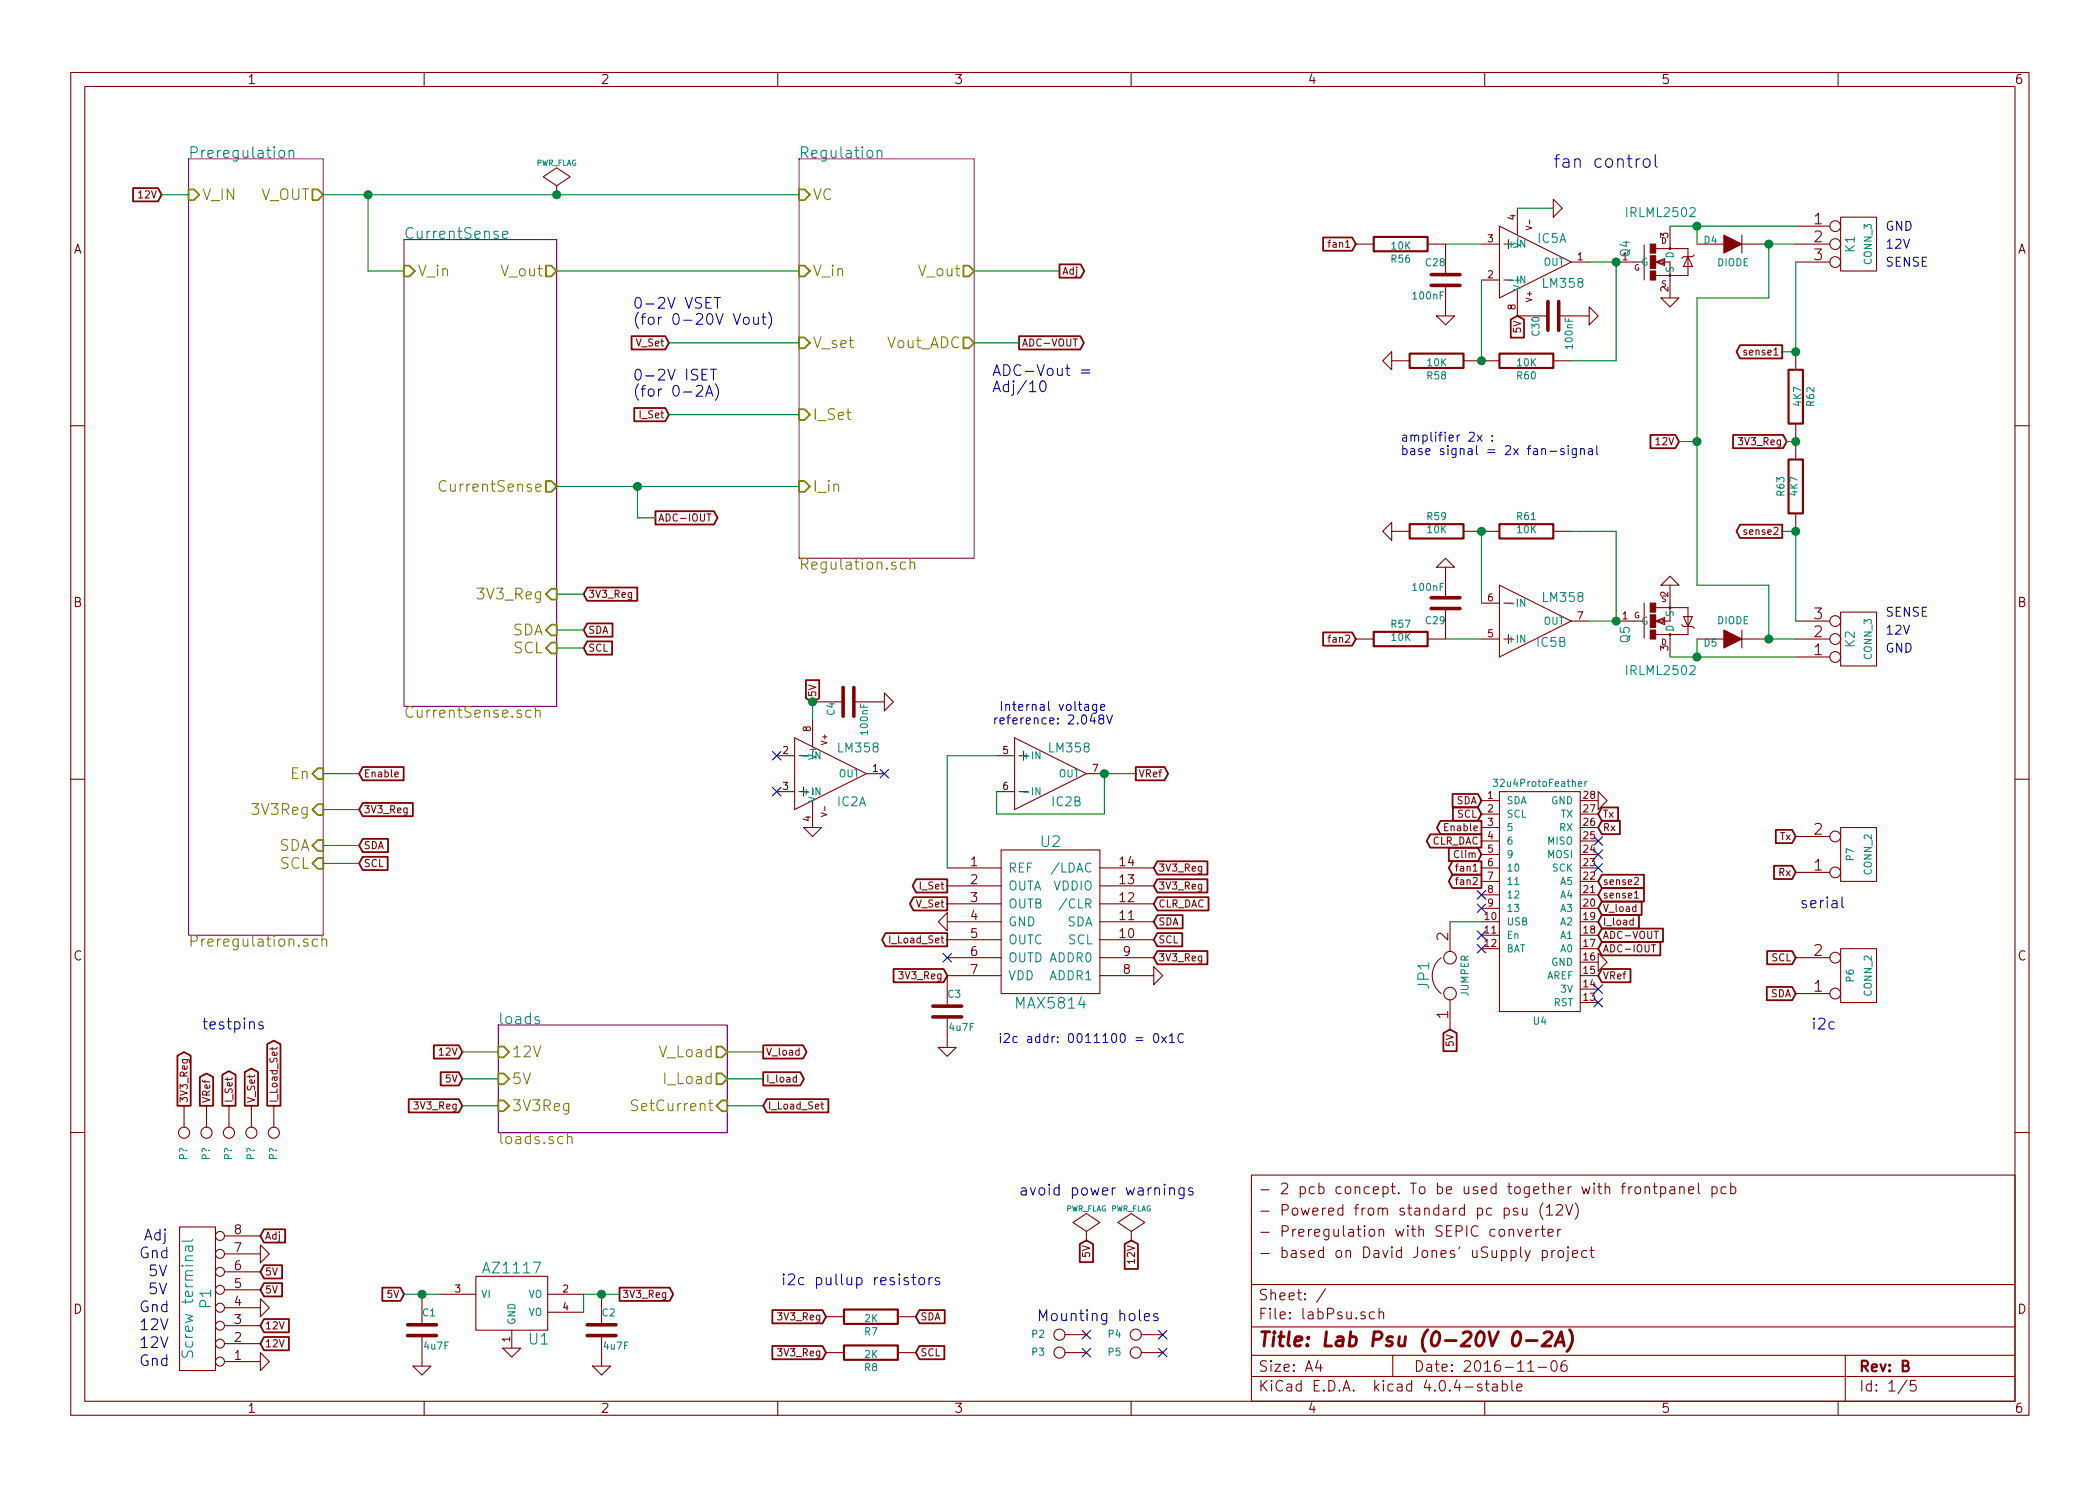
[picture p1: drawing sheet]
<svg xmlns="http://www.w3.org/2000/svg" width="297mm" height="210mm" viewBox="0 0 297 210" stroke-linecap="round" stroke-linejoin="round" font-family="sans-serif">
<g fill="none" stroke="#840000" stroke-width=".15">
<path d="M10 10.3h277v189.9h-277zM12 12.2h273v186.1h-273zM60 10.3v1.9M110 10.3v1.9M160 10.3v1.9M210 10.3v1.9M260 10.3v1.9M78.7 27.6h.1M78.7 26.3l1.9-1.3-1.9-1.3-1.9 1.3 1.9 1.3v1.3M191.8 34.5h2.5M201.9 34.5h2.6v4.4M209.5 39.6h2.6"/>
<path d="M209.5 34.5h2.6M212.1 32l10.1 5.1-10.1 5.1zM214.6 29.5v3.7M219.7 28.2l1.3 1.3-1.3 1.2zM222.2 37.1h2.6M228.6 37.1h3.8M232.6 34.7v4.9M234.2 37.1l1.3-.5v1zM234.2 35.2h4.6v3.8h-4.6M235.1 37.1h1.1v5.1M235.3 36.8l-.9 .3 .9 .2v-.2M236.2 32v3.2"/>
<path d="M238.8 36.3l.6 1.4h-1.3zM239.6 36.1l-.2 .2h-1.3l-.2 .3M240 34.5h3.8M246.4 34.5h3.8M246.4 33.3v2.5M254 37.1h4.8M254 34.5h4.8M254 32h4.8M260.3 30.7h5.1v7.6h-5.1zM195.6 51l1.2-1.2v2.5zM196.8 51h2.6M203.2 44.7h2.5l-1.2 1.3z"/>
<path d="M204.5 40.4v4.3M207 51h5.1M214.6 41v3.7h4.3M219.7 51h2.5M220.5 44.7h4.3M224.8 43.4l1.3 1.3-1.3 1.3zM234.9 42.2h2.6l-1.3 1.2zM254 49.8v2.5M254 59.9v5.1M10 60.2h2M100 72.7h.6M195.6 75.2l1.2-1.3v2.5z"/>
<path d="M196.8 75.2h2.6M207 75.2h5.1M219.7 75.2h2.5M254 72.6v2.6M285 60.2h2M114.9 99.3h4.4M120.8 99.3h4.3M125.1 98l1.3 1.3-1.3 1.3zM191.8 90.4h2.5M203.2 80.3l1.3-1.3 1.2 1.3zM204.5 86.1v4.3h-2.6M204.5 80.3v4.3"/>
<path d="M209.5 90.4h2.6M209.5 85.3h2.6M212.1 82.8l10.1 5.1-10.1 5.1zM222.2 87.9h2.6M228.6 87.9h3.8M232.6 85.3v5M234.2 87.9l1.3-.5v1zM234.2 86h4.6v3.8h-4.6M234.9 82.8l1.3-1.3 1.3 1.3zM235.3 87.9v-.3l-.9 .3 .9 .2M236.2 82.8v5.1h-1.1M236.2 89.8v3.2"/>
<path d="M237.9 88.4l.2 .2h1.3l.2 .3M238.1 87.2h1.3l-.6 1.4zM240 90.4h3.8M246.4 90.4h3.8M246.4 89.1v2.6M254 90.4h4.8M254 87.9h4.8M254 93h4.8M260.3 86.6h5.1v7.6h-5.1zM10 110.3h2M55.9 109.6l.4-.1v-.2l-.3-.1-.1 .2v.5h.4M109.9 106.9h2.5"/>
<path d="M109.9 112h2.5M112.4 104.4l10.2 5.1-10.2 5zM113.7 117.1h2.5l-1.3 1.3zM114.9 101.8v3.8M114.9 113.4v3.7M122.6 109.5h2.5M141 106.9h2.5M141 112h2.5M143.5 104.4l10.2 5.1-10.2 5zM153.7 109.5h2.5M209.5 113.3h2.6M209.5 115.2h2.6"/>
<path d="M209.5 117.1h2.6M209.5 119h2.6M212.1 112h11.4v31.1h-11.4zM223.5 113.3h2.6M223.5 115.2h2.6M223.5 117.1h2.6M223.5 119h2.6M226.1 112l1.2 1.3-1.2 1.2zM254 118.4h4.8M260.3 117.1h5.1v7.6h-5.1zM285 110.3h2M132.7 130.4l1.3-1.2v2.5z"/>
<path d="M134 135.5h7.6M134 122.8h7.6M134 130.4h7.6M134 125.3h7.6M134 127.9h7.6M134 133h7.6M141.6 120.3h14v20.3h-14zM141.6 138h-7.6v4.4M155.6 135.5h7.6M155.6 122.8h7.6M155.6 130.4h7.6M155.6 138h7.6"/>
<path d="M155.6 125.3h7.6M155.6 127.9h7.6M155.6 133h7.6M163.2 136.8l1.3 1.2-1.3 1.3zM203.8 135.5a3.2 3.2 0 0 0 0 5.1M205.1 130.4v4.2M209.5 120.9h2.6M209.5 122.8h2.6M209.5 124.7h2.6M209.5 126.6h2.6M209.5 128.5h2.6M209.5 130.4h2.6"/>
<path d="M209.5 132.3h2.6M209.5 134.2h2.6M223.5 120.9h2.6M223.5 122.8h2.6M223.5 124.7h2.6M223.5 126.6h2.6M223.5 128.5h2.6M223.5 130.4h2.6M223.5 132.3h2.6M223.5 134.2h2.6M223.5 139.9h2.6M223.5 138h2.6"/>
<path d="M223.5 136.1h2.6M226.1 134.9l1.2 1.2-1.2 1.3zM231 130.2h-.3l-.2 .2 .1 .4h.4M231 129.9v1M231.2 124.3l.4-.2 .1 .2v.2l-.6 .7h.6M231.2 127.1h.5M233.6 133.7h.6M254 135.5h4.8M254 123.4h4.8M260.3 134.2h5.1v7.7h-5.1zM26 156.5v3M29.2 156.5v3"/>
<path d="M32.4 156.5v3M35.6 156.5v3M38.5 148.2v.4M38.7 156.5v3M39.2 148.2l-.2 .2h-.8M112.6 152.5l-.3-.1-.1 .2v.5h.4M112.6 152.1v1M116.1 156.2h.4M116.3 155.9v.9l.2 .1M132.7 148.2h2.6l-1.3 1.3zM134 143.9v4.3M205.1 141.5v4.2"/>
<path d="M223.5 141.9h2.6M254 140.6h4.8M10 160.2h2M25.4 173.6h5.1v20.3h-5.1zM31.7 180h5.1M31.7 177.4h5.1M31.7 174.9h5.1M36.8 176.1l1.3 1.3-1.3 1.3zM153.7 175.5h.1M153.7 174.2l1.9-1.2-1.9-1.3-1.9 1.3 1.9 1.2v1.3M160 175.5h.1M160 174.2l1.9-1.2-1.9-1.3-1.9 1.3 1.9 1.2v1.3"/>
<path d="M177 166.3h108v32h-108zM213.5 174.1a.38 .38 0 0 1 .6 0v.8M213.5 173.9v1M214.6 171a.37 .37 0 0 0-.6 .1v.1a.54 .54 0 0 0 .6 .3l.1 .1-.1 .3h-.1h-.5M214.7 173.9l.3 1 .4-1M215.3 170.9l.1 1a.4 .4 0 0 0 .6-.1M215.7 176.9l.4 1M215.9 174.4l.7-.1-.1-.3-.4-.1-.2 .2 .1 .7 .1 .1 .4-.1M216 170.9v1M216.5 176.9l-.5 1.4-.3 .1M217.2 173.9v1M217.7 173.9l-.3 .1-.2 .2"/>
<path d="M218 173.9h.5M218.2 177a.48 .48 0 0 1 .6 .1l.1 .1-.1 .6a.48 .48 0 0 1-.6 0M218.2 176.9v1.5M218.2 173.4v1.3l.2 .2h.1M218.3 170.2a1.71 1.71 0 0 0 0 2.3M218.7 170.9l.5-.5v1.5M218.7 171.9h.9M219 174.4l.7-.1-.1-.3-.4-.1-.2 .2v.7l.2 .1 .4-.1M219.5 176.9v1M219.9 176.9l-.2 .1-.2 .2M220.2 170.6l.2-.2 .5 .1a.37 .37 0 0 1 .1 .6l-.9 .8h.9M220.3 173.9v1"/>
<path d="M220.4 177.1a.41 .41 0 0 1 .8 .1v.4a.41 .41 0 0 1-.4 .3 .41 .41 0 0 1-.4-.3zM220.8 173.9l-.3 .1-.2 .2M221.5 170.4l.4 1.5 .6-1.5M221.8 176.9v1.3l-.3 .2M221.8 176.4l-.1 .1 .1 .1 .1-.1-.1-.1v.2M222.4 177.4l.7-.1v-.3l-.4-.1-.3 .2 .1 .7 .2 .1 .4-.1M222.8 170.2a1.71 1.71 0 0 1 0 2.3M224.4 177l-.4-.1-.3 .3 .1 .6 .2 .1 .4-.1M224.9 176.9h.6M225.1 176.4v1.3l.2 .2h.2M231.3 168a.41 .41 0 0 1 .8 .2v.4a.41 .41 0 0 1-.4 .3 .41 .41 0 0 1-.4-.3zM232.7 168a.38 .38 0 0 1 .6 .1v.8"/>
<path d="M232.7 167.9v1M233.8 167.9h.6M234 167.4v1.3l.2 .2h.2M234.9 168a.48 .48 0 0 1 .6 0l.1 .2-.1 .6a.48 .48 0 0 1-.6 0M234.9 167.9v1.5M236.2 168l.2-.1 .4 .1 .1 .9M236.9 168.3h-.5l-.2 .2v.3l.2 .1 .5-.1M237.6 168a.38 .38 0 0 1 .6 .1v.8M237.6 167.9v1M238.9 168.4l.7-.1-.1-.3-.4-.1-.2 .2v.7l.2 .1 .4-.1M240.2 167.4v1.3l.2 .2M242.2 168a.48 .48 0 0 1 .6 0l.1 .2-.1 .6a.48 .48 0 0 1-.6 0"/>
<path d="M242.2 167.9v1.5M244.1 168l-.4-.1-.3 .3 .1 .6 .2 .1 .4-.1M244.8 168a.48 .48 0 0 1 .6 0l.1 .2-.1 .6a.48 .48 0 0 1-.6 0M244.8 167.4v1.5M285 160.2h2M31.7 192.7h5.1M31.7 190.1h5.1M31.7 187.6h5.1M31.7 185h5.1M31.7 182.5h5.1M36.8 183.8l1.3 1.2-1.3 1.3zM36.8 191.4l1.3 1.3-1.3 1.2z"/>
<path d="M58.4 193.3h2.6l-1.3 1.3zM59.7 183.1v4.3M59.7 189v4.3M60 198.3v1.9M62.2 183.1h5.1M67.3 180.6h10.2v7.6h-10.2zM71.1 190.7h2.6l-1.3 1.3zM72.4 188.2v2.5M77.5 183.1h5M77.5 185.7h5M83.8 193.3h2.6l-1.3 1.3zM85.1 183.1v4.3"/>
<path d="M85.1 189v4.3M110 198.3v1.9M116.8 191.4h2.6M116.8 186.3h2.6M127 191.4h2.5M127 186.3h2.5M150.6 191.4h3.1M150.6 188.8h3.1M160 198.3v1.9M161.4 191.4h3.1M161.4 188.8h3.1M177 194.8h108"/>
<path d="M177 191.8h108M177 187.8h108M177 181.8h108M186.4 192.5l-.3 1h.9M186.8 193v1M187.5 182.3l-1.3 2M194.4 185.7l-.4-.1-.3 .3 .1 .6 .2 .1 .4-.1M195.1 185.7a.38 .38 0 0 1 .6 .1v.8M195.1 185.1v1.5M197 191.8v3M209.6 195.9a.37 .37 0 0 0-.6 .1v.1a.54 .54 0 0 0 .6 .3l.1 .1-.1 .2-.2 .1-.4-.1M210 198.3v1.9"/>
<path d="M210.1 195.8h.5M210.3 195.3v1.3l.2 .2h.1M211.2 195.9l.1-.1 .4 .1 .1 .9M211.8 196.2l-.5 .1-.2 .2 .1 .2 .1 .1 .5-.1M212.5 195.9a.48 .48 0 0 1 .6 .1l.1 .1-.1 .6a.48 .48 0 0 1-.6 0M212.5 195.3v1.5M213.8 195.3v1.3l.2 .2M214.6 196.3l.7-.1-.1-.3-.4-.1-.2 .2v.7l.2 .1 .4-.1M216.1 194h.9M217.6 193.5h1.1M219.5 192.7a.35 .35 0 0 1 .4-.2 .35 .35 0 0 1 .3 .3 .77 .77 0 0 1-.5 1.2 .9 .9 0 0 1-.2-1.3zM221.5 192.5a.59 .59 0 0 0-.7 .7l.1 .7 .2 .1h.3l.2-.1 .1-.5-.2-.2-.4-.1-.3 .3"/>
<path d="M260 198.3v1.9M261 191.8v6.5M269.7 195.2l-1.2 2M271 195.3h-.7l-.1 .7a.62 .62 0 0 1 .7 0l.1 .2v.5l-.2 .1h-.4l-.2-.1"/>
<circle cx="259.6" cy="32" r=".76"/>
<circle cx="259.6" cy="34.5" r=".76"/>
<circle cx="259.6" cy="37.1" r=".76"/>
<circle cx="259.6" cy="93" r=".76"/>
<circle cx="259.6" cy="90.4" r=".76"/>
<circle cx="259.6" cy="87.9" r=".76"/>
<circle cx="259.6" cy="118.4" r=".76"/>
<circle cx="205.1" cy="135.5" r=".89"/>
<circle cx="259.6" cy="135.5" r=".76"/>
<circle cx="259.6" cy="123.4" r=".76"/>
<circle cx="205.1" cy="140.6" r=".89"/>
<circle cx="259.6" cy="140.6" r=".76"/>
<circle cx="26" cy="160.3" r=".79"/>
<circle cx="29.2" cy="160.3" r=".79"/>
<circle cx="31.1" cy="174.9" r=".63"/>
<circle cx="31.1" cy="177.4" r=".63"/>
<circle cx="31.1" cy="180" r=".63"/>
<circle cx="32.4" cy="160.3" r=".79"/>
<circle cx="35.6" cy="160.3" r=".79"/>
<circle cx="38.7" cy="160.3" r=".79"/>
<circle cx="31.1" cy="182.5" r=".63"/>
<circle cx="31.1" cy="185" r=".63"/>
<circle cx="31.1" cy="187.6" r=".63"/>
<circle cx="31.1" cy="192.7" r=".63"/>
<circle cx="31.1" cy="190.1" r=".63"/>
<circle cx="149.9" cy="191.4" r=".79"/>
<circle cx="149.9" cy="188.8" r=".79"/>
<circle cx="160.7" cy="191.4" r=".79"/>
<circle cx="160.7" cy="188.8" r=".79"/>
</g>
<path d="M214.3 188.5a.45 .45 0 0 1 .8 .3 1.38 1.38 0 0 1-.6 1.6 .45 .45 0 0 1-.6-.3 1.75 1.75 0 0 1 .4-1.6zM215.9 189.7h1.5M218.4 188.6l.3-.2h.5a.52 .52 0 0 1 .3 .6l-.1 .3-1.3 1.1h1.3M219.9 190.4l.9-2 .5 2M220.2 189.9h.9M222 188.2a2.31 2.31 0 0 1-.4 3" fill="none" stroke="#840000" stroke-width=".41"/>
<g fill="none" stroke="#008484" stroke-width=".15">
<path d="M39.6 21.4a.42 .42 0 0 1 .7 .2v.4a.43 .43 0 0 1-.4 .3 .43 .43 0 0 1-.5-.3v-.4zM40.9 21.4a.38 .38 0 0 1 .7 .1v.8M40.9 21.3v1M71.1 33.2l.7-.1v-.3l-.5-.1-.2 .2 .1 .7 .1 .1 .5-.1M124.1 21.4a.38 .38 0 0 1 .6 .1v.8M124.1 21.3v1M214.7 33.3v.7M215.7 39.1v1l-.6-1v1M230.1 29.4v1.3M230.7 30h.6l.1-.2v-.3l-.2-.1h-.5v1.3M231 30l.4 .7M232 29.4v1.3h.6"/>
<path d="M233 30.7v-1.3l.4 .9 .4-.9v1.3M234.4 29.4v1.3h.7M235.4 29.5l.5-.1 .2 .1v.2v.2l-.8 .8h.8M237.3 29.4h-.6l-.1 .6 .2-.1 .5 .1v.5l-.2 .2h-.3l-.2-.2M237.9 29.5l.4-.1a.72 .72 0 0 1-.2 1.3l-.2-.2-.1-.3zM239.1 29.5l.4-.1 .2 .1 .1 .2-.1 .2-.7 .8h.8M215.7 84.8v1l-.6-1v1M230.1 94.2v1.2M230.7 94.8h.6l.1-.2v-.3l-.2-.1h-.5v1.2M231 94.8l.4 .6M232 94.2v1.2h.6M233 95.4v-1.2l.4 .9 .4-.9v1.2"/>
<path d="M234.4 94.2v1.2h.7M235.4 94.3l.5-.1 .2 .1v.2v.2l-.8 .7h.8M237.3 94.2h-.6l-.1 .6 .2-.1 .5 .1v.5l-.2 .1h-.3l-.2-.1M237.9 94.3l.4-.1a.72 .72 0 0 1-.2 1.2l-.2-.1-.1-.3zM239.1 94.3l.4-.1 .2 .1 .1 .2-.1 .2-.7 .7h.8M116 106.4v1l-.6-1v1M147.1 111.4v1.1l-.6-1.1v1.1M211.2 110.3h.6l-.3 .3 .3 .1v.5l-.2 .1-.4-.1M223.3 110.9l.4-.1v-.2h-.3l-.1 .1v.5h.4M224.2 110.6v.7M224.5 110.6h-.2l-.1 .2M76.3 143.9l-.4-.1-.2 .3v.2l.6 .1v.2v.2l-.2 .1-.4-.1"/>
<path d="M26.6 176.3l.1 .5a.3 .3 0 0 0 .3 .3 .3 .3 0 0 0 .3-.3l-.1-.5M27.3 176.3l-1 .1-.1 .1 .1 .5M27.3 175.4l-.2 .2h-1.4M25.8 191.2a.62 .62 0 0 0 .1 .8 .36 .36 0 0 0 .6-.3 .53 .53 0 0 1 .3-.5h.3a.62 .62 0 0 1 .1 .8"/>
</g>
<g fill="none" stroke="#840000" stroke-width=".25">
<path d="M18.8 26.6h3.6l.5 1-.5 .9h-3.6zM149.9 37.4h3l.5 .9-.5 1h-3zM187.1 33.6h4.2l.5 .9-.5 1h-4.2zM89.3 47.6h4.8l.5 .9-.5 .9h-4.8zM89.7 57.7h4.4l.5 1-.5 .9h-4.4zM144.1 47.6h8.7l.5 .9-.5 .9h-8.7zM213.7 45.2l.9-.5 1 .5v2.6h-1.9zM246.1 48.8h6v1.9h-6l-.5-.9zM92.7 72.3h8.3l.5 1-.5 .9h-8.3zM233.5 61.5h3.5l.5 1-.5 .9h-3.5zM245.1 61.5h7.1l.5 1-.5 .9h-7.1zM246.1 74.2h6v1.9h-6l-.5-.9z"/>
<path d="M83.1 83.1h7v1.9h-7l-.6-.9zM83.1 88.2h3.5v1.9h-3.5l-.6-1zM83.1 90.7h3.5v1.9h-3.5l-.6-.9zM114 96.2h1.9v2.6l-1 .5-.9-.5zM187.1 89.5h4.2l.5 .9-.5 1h-4.2zM51.3 113.6h7.1v1.9h-7.1l-.5-1zM51.3 118.7h3.6v1.9h-3.6l-.5-1zM51.3 108.5h5.8v1.9h-5.8l-.5-.9zM160.7 108.5h4l.5 1-.5 .9h-4zM202.3 118.1h7.2v1.8h-7.2l-.5-.9zM203.8 116.1h5.7v1.9h-5.7l-.5-.9zM204.9 120h4.1l.5 .9-.5 .9h-4.1z"/>
<path d="M205.5 112.3h3.5l.5 1-.5 .9h-3.5zM205.5 114.2h3.5l.5 1-.5 .9h-3.5zM226.6 116.1h2.5v1.9h-2.5l-.5-.9zM226.6 114.2h2.3v1.9h-2.3l-.5-.9zM251.2 117.4h2.3l.5 1-.5 .9h-2.3zM51.3 121.2h3.5v1.9h-3.5l-.5-.9zM125.3 132h8.7v1.9h-8.7l-.5-.9zM126.4 137.1h7.1l.5 .9-.5 1h-7.1zM129.2 126.9h4.8v1.9h-4.8l-.5-.9zM129.6 124.4h4.4v1.9h-4.4l-.5-1zM163.7 126.9h7.2v1.9h-7.2l-.5-.9zM163.7 121.9h7.1v1.8h-7.1l-.5-.9z"/>
<path d="M163.7 124.4h7.1v1.9h-7.1l-.5-1zM163.7 129.5h3.6v1.9h-3.6l-.5-1zM163.7 132h3.5v1.9h-3.5l-.5-.9zM163.7 134.6h7.1v1.8h-7.1l-.5-.9zM205.4 121.9h4.1v1.8h-4.1l-.5-.9zM205.4 123.8h4.1v1.8h-4.1l-.5-.9zM226.6 133.3h8.2v1.9h-8.2l-.5-1zM226.6 131.4h8.6v1.9h-8.6l-.5-1zM226.6 137.1h4v1.9h-4l-.5-1zM226.6 127.6h5.6v1.9h-5.6l-.5-1zM226.6 129.5h5.2v1.9h-5.2l-.5-1zM226.6 125.7h5.9v1.9h-5.9l-.5-1z"/>
<path d="M226.6 123.8h5.9v1.8h-5.9l-.5-.9zM249.9 139.6h3.6l.5 1-.5 .9h-3.6zM250 134.6h3.5l.5 .9-.5 .9h-3.5zM250.9 122.5h2.6l.5 .9-.5 1h-2.6zM25.1 149.4l.9-.5 1 .5v7.1h-1.9zM28.3 152.4l.9-.5 .9 .5v4.1h-1.8zM31.4 152.1l1-.5 .9 .5v4.4h-1.9zM34.6 151.7l1-.5 .9 .5v4.8h-1.9zM37.8 147.7l.9-.5 1 .5v8.8h-1.9zM57.8 155.5h7.1l.5 1-.5 .9h-7.1zM61.4 147.9h3.5l.5 .9-.5 1h-3.5zM62.3 151.7h2.6l.5 .9-.5 1h-2.6z"/>
<path d="M107.9 147.9h5.7l.5 .9-.5 1h-5.7zM107.9 151.7h5.3l.5 .9-.5 1h-5.3zM108.5 155.5h8.7v1.9h-8.7l-.6-.9zM204.2 146.2l.9-.5 .9 .5v2.5h-1.8zM37.3 173.9h3v1.9h-3l-.5-.9zM37.3 179h2.6v1.9h-2.6l-.5-.9zM152.7 176l1-.5 .9 .5v2.6h-1.9zM159.1 176l.9-.5 1 .5v3.5h-1.9zM37.3 189.2h3.6v1.9h-3.6l-.5-1zM37.3 186.6h3.6v1.9h-3.6l-.5-.9zM37.3 181.6h2.6v1.8h-2.6l-.5-.9zM54.1 182.2h2.5l.5 .9-.5 1h-2.5z"/>
<path d="M87.6 182.2h7.1l.5 .9-.5 1h-7.1zM109.2 185.4h7.1l.5 .9-.5 .9h-7.1zM109.2 190.4h7.1l.5 1-.5 .9h-7.1zM130 185.4h3.6v1.8h-3.6l-.5-.9zM130 190.4h3.6v1.9h-3.6l-.5-.9z"/>
</g>
<g fill="none" stroke="#0000c2" stroke-width=".15">
<path d="M232.6 22.5a.49 .49 0 0 1 .8 .3v.5a.48 .48 0 0 1-.5 .4 .48 .48 0 0 1-.5-.4v-.5zM234.1 21.9v1.5l.3 .3M98.5 54.7l.2-.2h.4l.2 .2 .1 .3-.1 .2-.8 .9h.9M99.8 56.1l.5-1.6 .5 1.6M99.9 55.6h.8M100.1 52.2h-.8v1.6h.8M100.5 52.2h.8M100.9 52.2v1.6M101 42.1h.9M101.2 54.3a1.75 1.75 0 0 1 0 2.3M101.5 42.1v1.5M105.2 45a.42 .42 0 0 1 .4-.1 .42 .42 0 0 1 .4 .3v.4a.43 .43 0 0 1-.4 .3 .43 .43 0 0 1-.4-.3z"/>
<path d="M106.6 44.9v.8a.38 .38 0 0 0 .7 0M107.3 44.9v1M107.8 44.9h.6M108 44.4v1.3l.1 .1 .3 .1M108.7 44.2a1.75 1.75 0 0 1 0 2.3M147.2 54a.36 .36 0 0 1 .4-.1 .36 .36 0 0 1 .3 .3 .77 .77 0 0 1-.5 1.2 .89 .89 0 0 1-.2-1.4zM153 52.3h1.2M153 52.8h1.2M209 61.6l.6 .8M209.6 61.6l-.6 .8M211.1 62.3v.1M211.1 61.6v.1"/>
<path d="M219.2 63.8h1M221.2 63.5h-.3l-.1 .1v.2l.4 .2v.3h-.1h-.3M221.8 63.1v.1M221.8 63.5v.8M223 63.5l-.1 1.1-.2 .1h-.3M223 63.5h-.4l-.2 .2 .1 .6h.1h.4M223.6 63.6a.3 .3 0 0 1 .5 0v.7M223.6 63.5v.8M224.7 63.5h.1h.4v.8M225.2 63.8h-.4a.25 .25 0 0 0-.1 .3 .25 .25 0 0 0 .1 .2h.4M225.9 63.1v1l.1 .2M141.7 99.3v1.2"/>
<path d="M142.3 99.8a.3 .3 0 0 1 .5 0v.7M142.3 99.7v.8M143.2 99.7h.5M143.4 99.3v1l.1 .2h.2M140.7 101.6v.8M141.1 101.6h-.2l-.2 .2M141.5 102l.5-.1v-.3h-.4l-.1 .1v.7h.1h.4M37.2 144.6h-.4l-.2 .2 .1 .2 .5 .2 .1 .1-.1 .2-.1 .1-.5-.1M141.5 146.2v.1M141.5 146.7v.8M142.1 146.3l.4-.1 .2 .1 .1 .3-.1 .2-.7 .7h.8M143.9 146.7h-.4l-.2 .2 .1 .5 .1 .1 .4-.1"/>
<path d="M145.4 146.7h.1h.4v.8M145.9 147h-.4a.25 .25 0 0 0-.2 .3 .25 .25 0 0 0 .2 .2l.4-.1M165.5 168.2a.38 .38 0 0 1 .6 .1v.8M165.5 168.1v1M167.5 168.1v1.2a.43 .43 0 0 1-.7 .2M167.5 168.1a.48 .48 0 0 0-.7 .1v.6a.48 .48 0 0 0 .7 .2M168.7 168.1h-.3l-.3 .2 .1 .2 .5 .2 .1 .1-.1 .2-.1 .1-.5-.1M129 180.8h.6M129.2 180.3v1.3l.1 .1 .3 .1M130 180.9a.42 .42 0 0 1 .5-.1 .42 .42 0 0 1 .3 .3v.4a.43 .43 0 0 1-.4 .3 .43 .43 0 0 1-.4-.3zM131.4 180.8v1M131.9 180.8h-.3l-.2 .3"/>
<path d="M132.9 180.8h-.4l-.2 .2 .1 .2 .5 .2v.1v.2l-.2 .1-.4-.1M161.9 186.4l.7-.2-.1-.3-.4-.1-.2 .3 .1 .7 .1 .1 .4-.1M163.8 185.9l-.4-.1-.2 .3v.2l.6 .1v.2v.2l-.2 .1-.4-.1"/>
</g>
<g fill="none" stroke="#000084" stroke-width=".15">
<path d="M109.2 106.3l1.3 1.2M109.2 111.4l1.3 1.2M110.5 106.3l-1.3 1.2M110.5 111.4l-1.3 1.2M124.5 108.9l1.2 1.2M125.7 108.9l-1.2 1.2M225.5 118.4l1.2 1.2M226.7 118.4l-1.2 1.2M133.4 134.9l1.2 1.2M134.6 134.9l-1.2 1.2M208.9 131.7l1.3 1.2M208.9 133.6l1.3 1.2"/>
<path d="M208.9 126l1.3 1.2M208.9 127.9l1.3 1.2M210.2 131.7l-1.3 1.2M210.2 133.6l-1.3 1.2M210.2 126l-1.3 1.2M210.2 127.9l-1.3 1.2M225.5 139.3l1.2 1.3M225.5 120.3l1.2 1.2M225.5 122.2l1.2 1.2M226.7 139.3l-1.2 1.3M226.7 120.3l-1.2 1.2M226.7 122.2l-1.2 1.2"/>
<path d="M225.5 141.2l1.2 1.3M226.7 141.2l-1.2 1.3M153.1 190.8l1.2 1.2M153.1 188.2l1.2 1.3M154.3 190.8l-1.2 1.2M154.3 188.2l-1.2 1.3M163.9 190.8l1.2 1.2M163.9 188.2l1.2 1.3M165.1 190.8l-1.2 1.2M165.1 188.2l-1.2 1.3"/>
</g>
<g fill="none" stroke="#840000" stroke-width=".51">
<path d="M202.4 38.9h4.1M202.4 40.4h4.1M218.9 42.7v4M220.5 42.7v4M119.3 97.3v4M120.8 97.3v4M202.4 84.6h4.1M202.4 86.1h4.1M132 143.9h4M132 142.4h4M57.7 189h4M57.7 187.4h4"/>
<path d="M83.1 189h4M83.1 187.4h4"/>
</g>
<path d="M26.7 22.5h19v109.8h-19zM57.1 33.9h21.6v66h-21.6zM113 22.5h24.8v56.5h-24.8zM70.5 145h32.4v15.3h-32.4z" fill="none" stroke="#840084" stroke-width=".15"/>
<g fill="none" stroke="#848400" stroke-width=".15">
<path d="M63.1 68.1a.62 .62 0 0 0-.8 0 .62 .62 0 0 0-.2 .8 .58 .58 0 0 0 .3 .5 .58 .58 0 0 0 .7 0M128.1 79.6a.48 .48 0 0 0-.7 .1v.6a.48 .48 0 0 0 .7 .2M128.7 79.7a.38 .38 0 0 1 .7 .1v.7M128.7 79v1.5M75.7 100v1.5M75.1 100.6a.48 .48 0 0 0-.7 0v.6a.48 .48 0 0 0 .7 .2M75.7 100.6a.38 .38 0 0 1 .7 .1v.8M44.9 132.9a.48 .48 0 0 0-.7 .1v.6a.48 .48 0 0 0 .7 .2M45.5 133a.38 .38 0 0 1 .7 .1v.8M45.5 132.4v1.5M90.2 155.7a.62 .62 0 0 0-.8 .1 .36 .36 0 0 0 .2 .6 .53 .53 0 0 1 .6 .3l-.1 .3a.62 .62 0 0 1-.8 .1M80.3 161a.38 .38 0 0 1 .6 0v.8"/>
<path d="M80.3 160.3v1.5"/>
</g>
<g fill="none" stroke="#848400" stroke-width=".25">
<path d="M26.7 26.8h.7l.8 .8-.8 .7h-.7zM44.2 26.8h.8l.7 .8-.7 .7h-.8zM57.1 37.6h.8l.8 .7-.8 .8h-.8zM77.2 37.6h.8l.7 .7-.7 .8h-.8zM113 37.6h.8l.8 .7-.8 .8h-.8zM113 26.8h.8l.8 .8-.8 .7h-.8zM136.3 37.6h.7l.8 .7-.8 .8h-.7zM113 57.9h.8l.8 .8-.8 .7h-.8zM113 47.7h.8l.8 .8-.8 .8h-.8zM136.3 47.7h.7l.8 .8-.8 .8h-.7zM77.2 68.1h.8l.7 .7-.7 .8h-.8zM113 68.1h.8l.8 .7-.8 .8h-.8z"/>
<path d="M78 83.3h.7v1.5h-.7l-.8-.7zM78 88.4h.7v1.5h-.7l-.8-.8zM78 90.9h.7v1.6h-.7l-.8-.8zM45 118.9h.7v1.5h-.7l-.8-.8zM45 108.7h.7v1.5h-.7l-.8-.7zM45 113.8h.7v1.5h-.7l-.8-.8zM45 121.4h.7v1.5h-.7l-.8-.7zM70.5 151.9h.7l.8 .7-.8 .8h-.7zM70.5 148.1h.7l.8 .7-.8 .8h-.7zM70.5 155.7h.7l.8 .8-.8 .7h-.7zM101.3 148.1h.8l.8 .7-.8 .8h-.8zM101.3 151.9h.8l.8 .7-.8 .8h-.8z"/>
<path d="M102.1 155.7h.8v1.5h-.8l-.8-.7z"/>
</g>
<path d="M194.3 33.5h7.6v2.1h-7.6zM199.4 50h7.6v2.1h-7.6zM212.1 50h7.6v2.1h-7.6zM253 52.3h2v7.6h-2zM199.4 74.2h7.6v2h-7.6zM212.1 74.2h7.6v2h-7.6zM253 65h2v7.6h-2zM194.3 89.4h7.6v2h-7.6zM119.4 185.3h7.6v2h-7.6zM119.4 190.4h7.6v2h-7.6z" fill="none" stroke="#840000" stroke-width=".3"/>
<g fill="#840000" stroke="#840000" stroke-width=".15">
<path d="M243.8 89.1l2.6 1.3-2.6 1.3z"/>
<path d="M243.8 33.3l2.6 1.2-2.6 1.3z"/>
<path d="M233.4 38.3h.8v1.3h-.8z"/>
<path d="M233.4 36.2h.8v1.8h-.8z"/>
<path d="M233.4 34.5h.8v1.3h-.8z"/>
<path d="M233.4 85.3h.8v1.3h-.8z"/>
<path d="M233.4 87h.8v1.8h-.8z"/>
<path d="M233.4 89.1h.8v1.3h-.8z"/>
<circle cx="236.2" cy="39" r=".13"/>
<circle cx="236.2" cy="35.2" r=".13"/>
<circle cx="236.2" cy="86" r=".13"/>
<circle cx="236.2" cy="89.8" r=".13"/>
</g>
<g fill="none" stroke="#008400" stroke-width=".15">
<path d="M22.9 27.6h3.8M45.7 27.6h67.3M52.1 27.6v10.7h5M78.7 38.3h34.3M137.8 38.3h12.1M204.5 34.5h5M209.5 39.6v11.4M214.6 29.5h5.1M224.8 37.1h3.8v13.9h-6.4M236.2 32h17.8M240 32v2.5M254 34.5h-3.8v7.7h-10.2v40.6h10.2v7.6h3.8"/>
<path d="M254 37.1v12.7h-1.9M94.6 48.5h18.4M94.6 58.7h18.4M137.8 48.5h6.3M78.7 68.8h34.3M90.2 68.8v4.5h2.5M209.5 75.2v10.1M222.2 75.2h6.4v12.7h-3.8M237.5 62.5h2.5M252.1 75.2h1.9v12.7M252.7 62.5h1.3M78.7 84.1h3.8"/>
<path d="M78.7 89.1h3.8M78.7 91.7h3.8M114.9 99.3v2.5M204.5 90.4h5M236.2 93h17.8M240 90.4v2.6M45.7 109.5h5.1M45.7 114.5h5.1M45.7 119.6h5.1M141 106.9h-7v15.9M160.7 109.5h-4.5v5.7h-15.2v-3.2M45.7 122.2h5.1"/>
<path d="M205.1 130.4h4.4M65.4 152.6h5.1M65.4 148.8h5.1M65.4 156.5h5.1M102.9 152.6h5M102.9 148.8h5M102.9 156.5h5M57.1 183.1h5.1M87.6 183.1h-5.1v2.6"/>
</g>
<g fill="#008400" stroke="#008400" stroke-width=".25">
<circle cx="59.7" cy="183.1" r=".51"/>
<circle cx="85.1" cy="183.1" r=".51"/>
<circle cx="52.1" cy="27.6" r=".51"/>
<circle cx="90.2" cy="68.8" r=".51"/>
<circle cx="209.6" cy="51" r=".51"/>
<circle cx="209.6" cy="75.2" r=".51"/>
<circle cx="228.6" cy="37.1" r=".51"/>
<circle cx="228.6" cy="87.9" r=".51"/>
<circle cx="250.2" cy="90.4" r=".51"/>
<circle cx="240" cy="93" r=".51"/>
<circle cx="254" cy="75.2" r=".51"/>
<circle cx="250.2" cy="34.5" r=".51"/>
<circle cx="240" cy="32" r=".51"/>
<circle cx="254" cy="49.8" r=".51"/>
<circle cx="156.2" cy="109.5" r=".51"/>
<circle cx="114.9" cy="99.3" r=".51"/>
<circle cx="78.7" cy="27.6" r=".51"/>
<circle cx="254" cy="62.5" r=".51"/>
<circle cx="240" cy="62.5" r=".51"/>
</g>
<text font-size="2.8" fill="#840000" x="178" y="190.5">Title: Lab Psu (0-20V 0-2A)</text>
<text font-size="2.5" fill="#0000c2" x="219.7" y="23.7">fan control</text>
<g font-size="2.1" fill="#008484">
<text x="26.7" y="22.4">Preregulation</text>
<text x="113" y="22.4">Regulation</text>
<text x="57.1" y="33.8">CurrentSense</text>
<text x="147.2" y="119.9">U2</text>
<text x="143.9" y="142.7">MAX5814</text>
<text x="202.2" y="139.9" transform="rotate(-90 202.2 139.9)">JP1</text>
<text x="70.5" y="144.9">loads</text>
<text x="29.9" y="185.1" transform="rotate(-90 29.9 185.1)">P1</text>
<text x="68.6" y="180.2">AZ1117</text>
<text x="27.3" y="191.3" transform="rotate(-90 27.3 191.3)">Screw terminal</text>
<text x="74.9" y="190.2">U1</text>
</g>
<g font-size="2.1" fill="#848400">
<text x="28.6" y="28.3">V_IN</text>
<text x="36.7" y="28.3">V_OUT</text>
<text x="115" y="28.3">VC</text>
<text x="59.1" y="39.1">V_in</text>
<text x="70.9" y="39.1">V_out</text>
<text x="115" y="39.1">V_in</text>
<text x="130" y="39.1">V_out</text>
<text x="115" y="49.3">V_set</text>
<text x="125.4" y="49.3">Vout_ADC</text>
<text x="115" y="59.4">I_Set</text>
<text x="62.9" y="69.6">CurrentSense</text>
<text x="115" y="69.6">I_in</text>
<text x="113" y="80.6">Regulation.sch</text>
<text x="67.8" y="84.8">3V3_Reg</text>
<text x="72.3" y="89.9">SDA</text>
<text x="72.6" y="92.5">SCL</text>
<text x="57.1" y="101.6">CurrentSense.sch</text>
<text x="41.1" y="110.2">En</text>
<text x="36" y="115.3">3V3Reg</text>
<text x="39.3" y="120.4">SDA</text>
<text x="39.5" y="122.9">SCL</text>
<text x="26.7" y="134">Preregulation.sch</text>
<text x="72.4" y="149.6">12V</text>
<text x="93.3" y="149.6">V_Load</text>
<text x="72.4" y="153.4">5V</text>
<text x="94.1" y="153.4">I_Load</text>
<text x="70.5" y="161.9">loads.sch</text>
<text x="72.4" y="157.2">3V3Reg</text>
<text x="90" y="157.2">SetCurrent</text>
</g>
<g font-size="2.1" fill="#840000">
<text x="256.6" y="31.7">1</text>
<text x="256.6" y="34.3">2</text>
<text x="256.6" y="36.8">3</text>
<text x="256.6" y="87.6">3</text>
<text x="256.6" y="92.7">1</text>
<text x="256.6" y="90.2">2</text>
<text x="256.6" y="118.1">2</text>
<text x="256.6" y="123.2">1</text>
<text x="204.9" y="133.1" transform="rotate(-90 204.9 133.1)">2</text>
<text x="256.6" y="135.2">2</text>
<text x="256.6" y="140.3">1</text>
<text x="204.9" y="144.1" transform="rotate(-90 204.9 144.1)">1</text>
<text x="178" y="172">- Powered from standard pc psu (12V)</text>
<text x="178" y="169">- 2 pcb concept. To be used together with frontpanel pcb</text>
<text x="178" y="178">- based on David Jones' uSupply project</text>
<text x="178" y="175">- Preregulation with SEPIC converter</text>
<text x="178" y="184">Sheet: /</text>
<text x="178" y="186.7">File: labPsu.sch</text>
<text x="178" y="196.9">KiCad E.D.A. kicad 4.0.4-stable</text>
<text x="178" y="194.1">Size: A4</text>
<text x="200" y="194.1">Date: 2016-11-06</text>
<text x="263" y="194.1">Rev: B</text>
<text x="263" y="196.9">Id: 1/5</text>
</g>
<g font-size="2.1" fill="#0000c2">
<text x="89.5" y="43.7">0-2V VSET</text>
<text x="89.5" y="46">(for 0-20V Vout)</text>
<text x="89.5" y="53.8">0-2V ISET</text>
<text x="140.3" y="53.2">ADC-Vout =</text>
<text x="89.5" y="56.1">(for 0-2A)</text>
<text x="140.3" y="55.5">Adj/10</text>
<text x="255.4" y="128.5">serial</text>
<text x="28.6" y="145.7">testpins</text>
<text x="256.8" y="145.7">i2c</text>
<text x="144.1" y="169.2">avoid power warnings</text>
<text x="19.7" y="178">Gnd</text>
<text x="20.3" y="175.5">Adj</text>
<text x="19.7" y="185.7">Gnd</text>
<text x="21" y="183.1">5V</text>
<text x="21" y="180.6">5V</text>
<text x="110.5" y="181.9">i2c pullup resistors</text>
<text x="19.7" y="190.7">12V</text>
<text x="19.7" y="188.2">12V</text>
<text x="146.7" y="186.9">Mounting holes</text>
<text x="19.7" y="193.3">Gnd</text>
</g>
<g font-size="1.8" fill="#840000">
<text x="35" y="11.9">1</text>
<text x="85" y="11.9">2</text>
<text x="135" y="11.9">3</text>
<text x="185" y="11.9">4</text>
<text x="235" y="11.9">5</text>
<text x="285" y="11.9">6</text>
<text x="10.4" y="35.9">A</text>
<text x="285.4" y="35.9">A</text>
<text x="10.4" y="85.9">B</text>
<text x="285.4" y="85.9">B</text>
<text x="137.3" y="122.5">1</text>
<text x="137.3" y="125.1">2</text>
<text x="158.4" y="125.1">13</text>
<text x="158.4" y="122.5">14</text>
<text x="137.3" y="127.6">3</text>
<text x="137.3" y="130.2">4</text>
<text x="158.4" y="130.2">11</text>
<text x="158.4" y="127.6">12</text>
<text x="10.4" y="135.9">C</text>
<text x="137.3" y="132.7">5</text>
<text x="137.3" y="135.2">6</text>
<text x="137.3" y="137.8">7</text>
<text x="158.4" y="132.7">10</text>
<text x="158.9" y="137.8">8</text>
<text x="158.9" y="135.2">9</text>
<text x="285.4" y="135.9">C</text>
<text x="33.2" y="179.7">6</text>
<text x="33.2" y="177.2">7</text>
<text x="33.2" y="174.6">8</text>
<text x="10.4" y="185.9">D</text>
<text x="33.2" y="184.8">4</text>
<text x="33.2" y="182.2">5</text>
<text x="285.4" y="185.9">D</text>
<text x="33.2" y="189.9">2</text>
<text x="33.2" y="187.3">3</text>
<text x="33.2" y="192.4">1</text>
<text x="35" y="199.9">1</text>
<text x="85" y="199.9">2</text>
<text x="135" y="199.9">3</text>
<text x="185" y="199.9">4</text>
<text x="235" y="199.9">5</text>
<text x="285" y="199.9">6</text>
</g>
<g font-size="1.8" fill="#008484">
<text x="217.5" y="34.4">IC5A</text>
<text x="262.3" y="35.7" transform="rotate(-90 262.3 35.7)">K1</text>
<text x="218.3" y="40.7">LM358</text>
<text x="230.5" y="36.3" transform="rotate(-90 230.5 36.3)">Q4</text>
<text x="218.3" y="85.2">LM358</text>
<text x="217.4" y="91.5">IC5B</text>
<text x="230.5" y="91" transform="rotate(-90 230.5 91)">Q5</text>
<text x="262.3" y="91.5" transform="rotate(-90 262.3 91.5)">K2</text>
<text x="118.6" y="106.4">LM358</text>
<text x="148.5" y="106.4">LM358</text>
<text x="118.4" y="114.1">IC2A</text>
<text x="148.8" y="114.1">IC2B</text>
<text x="142.6" y="123.4">REF</text>
<text x="142.6" y="126">OUTA</text>
<text x="148.9" y="126">VDDIO</text>
<text x="149.1" y="123.4">/LDAC</text>
<text x="142.6" y="128.5">OUTB</text>
<text x="142.6" y="131.1">GND</text>
<text x="150.4" y="128.5">/CLR</text>
<text x="150.8" y="131.1">SDA</text>
<text x="142.6" y="133.6">OUTC</text>
<text x="142.6" y="136.1">OUTD ADDR0</text>
<text x="151" y="133.6">SCL</text>
<text x="142.6" y="138.7">VDD</text>
<text x="148.5" y="138.7">ADDR1</text>
</g>
<g font-size="1.8" fill="#0000c2">
<text x="266.7" y="32.6">GND</text>
<text x="266.7" y="35.2">12V</text>
<text x="266.7" y="37.7">SENSE</text>
<text x="198.1" y="62.5">amplifier 2x :</text>
<text x="198.1" y="64.4">base signal = 2x fan-signal</text>
<text x="266.7" y="89.8">12V</text>
<text x="266.7" y="87.2">SENSE</text>
<text x="266.7" y="92.3">GND</text>
<text x="143.9" y="100.6">Internal voltage</text>
<text x="142.8" y="102.5">reference: 2.048V</text>
<text x="146.7" y="147.6">i2c addr: 0011100 = 0x1C</text>
</g>
<g font-size="1.4" fill="#840000">
<text x="19.7" y="28.1">12V</text>
<text x="188.2" y="35">fan1</text>
<text x="210.4" y="34.3">3</text>
<text x="214.4" y="31.1" transform="rotate(-90 214.4 31.1)">4</text>
<text x="236" y="33.6" transform="rotate(-90 236 33.6)">3</text>
<text x="150.3" y="38.9">Adj</text>
<text x="210.4" y="39.4">2</text>
<text x="223.1" y="36.8">1</text>
<text x="236" y="41.3" transform="rotate(-90 236 41.3)">2</text>
<text x="214.4" y="43.8" transform="rotate(-90 214.4 43.8)">8</text>
<text x="215.1" y="47.1" transform="rotate(-90 215.1 47.1)">5V</text>
<text x="90" y="49">V_Set</text>
<text x="144.6" y="49">ADC-VOUT</text>
<text x="246.9" y="50.3">sense1</text>
<text x="90.6" y="59.2">I_Set</text>
<text x="234.3" y="63">12V</text>
<text x="246.1" y="63">3V3_Reg</text>
<text x="93.1" y="73.8">ADC-IOUT</text>
<text x="246.9" y="75.7">sense2</text>
<text x="83.2" y="84.6">3V3_Reg</text>
<text x="83.2" y="89.7">SDA</text>
<text x="210.4" y="85.1">6</text>
<text x="223.1" y="87.6">7</text>
<text x="229.5" y="87.6">1</text>
<text x="236" y="84.4" transform="rotate(-90 236 84.4)">2</text>
<text x="83.2" y="92.2">SCL</text>
<text x="188.2" y="90.9">fan2</text>
<text x="210.4" y="90.2">5</text>
<text x="236" y="92.1" transform="rotate(-90 236 92.1)">3</text>
<text x="115.4" y="98.6" transform="rotate(-90 115.4 98.6)">5V</text>
<text x="110.7" y="106.7">2</text>
<text x="114.7" y="103.5" transform="rotate(-90 114.7 103.5)">8</text>
<text x="141.9" y="106.7">5</text>
<text x="51.5" y="110">Enable</text>
<text x="110.7" y="111.8">3</text>
<text x="123.4" y="109.2">1</text>
<text x="141.9" y="111.8">6</text>
<text x="154.6" y="109.2">7</text>
<text x="161.1" y="110">VRef</text>
<text x="205.9" y="113.8">SDA</text>
<text x="210.4" y="113">1</text>
<text x="224" y="113">28</text>
<text x="51.5" y="115.1">3V3_Reg</text>
<text x="114.7" y="116.2" transform="rotate(-90 114.7 116.2)">4</text>
<text x="202.4" y="119.5">CLR_DAC</text>
<text x="204.5" y="117.6">Enable</text>
<text x="206.1" y="115.7">SCL</text>
<text x="210.4" y="114.9">2</text>
<text x="210.4" y="116.8">3</text>
<text x="210.4" y="118.7">4</text>
<text x="224" y="118.7">25</text>
<text x="224" y="116.8">26</text>
<text x="224" y="114.9">27</text>
<text x="226.7" y="117.6">Rx</text>
<text x="226.7" y="115.7">Tx</text>
<text x="251.7" y="118.9">Tx</text>
<text x="51.5" y="120.1">SDA</text>
<text x="51.5" y="122.7">SCL</text>
<text x="130.2" y="125.9">I_Set</text>
<text x="163.9" y="123.3">3V3_Reg</text>
<text x="163.9" y="125.9">3V3_Reg</text>
<text x="205.8" y="121.4">Clim</text>
<text x="206.2" y="123.3">fan1</text>
<text x="206.2" y="125.2">fan2</text>
<text x="210.4" y="120.6">5</text>
<text x="210.4" y="122.5">6</text>
<text x="210.4" y="124.5">7</text>
<text x="224" y="124.5">22</text>
<text x="224" y="122.5">23</text>
<text x="224" y="120.6">24</text>
<text x="226.7" y="125.2">sense2</text>
<text x="251.5" y="123.9">Rx</text>
<text x="129.6" y="128.4">V_Set</text>
<text x="163.9" y="128.4">CLR_DAC</text>
<text x="163.9" y="130.9">SDA</text>
<text x="210" y="130.2">10</text>
<text x="210.4" y="126.4">8</text>
<text x="210.4" y="128.3">9</text>
<text x="224" y="128.3">20</text>
<text x="224" y="126.4">21</text>
<text x="224" y="130.2">19</text>
<text x="226.7" y="129">V_load</text>
<text x="226.7" y="130.9">I_load</text>
<text x="226.7" y="127.1">sense1</text>
<text x="126" y="133.5">I_Load_Set</text>
<text x="163.9" y="133.5">SCL</text>
<text x="163.9" y="136">3V3_Reg</text>
<text x="210" y="132.1">11</text>
<text x="210" y="134">12</text>
<text x="224" y="137.8">15</text>
<text x="224" y="135.9">16</text>
<text x="224" y="134">17</text>
<text x="224" y="132.1">18</text>
<text x="226.7" y="134.7">ADC-IOUT</text>
<text x="226.7" y="132.8">ADC-VOUT</text>
<text x="250.5" y="136">SCL</text>
<text x="127.4" y="138.6">3V3_Reg</text>
<text x="224" y="141.6">13</text>
<text x="224" y="139.7">14</text>
<text x="226.7" y="138.6">VRef</text>
<text x="250.3" y="141.1">SDA</text>
<text x="62.2" y="149.3">12V</text>
<text x="108.4" y="149.3">V_load</text>
<text x="205.6" y="148.1" transform="rotate(-90 205.6 148.1)">5V</text>
<text x="63" y="153.2">5V</text>
<text x="108.4" y="153.2">I_load</text>
<text x="26.5" y="156.1" transform="rotate(-90 26.5 156.1)">3V3_Reg</text>
<text x="29.7" y="156.1" transform="rotate(-90 29.7 156.1)">VRef</text>
<text x="32.9" y="156.1" transform="rotate(-90 32.9 156.1)">I_Set</text>
<text x="36.1" y="156.1" transform="rotate(-90 36.1 156.1)">V_Set</text>
<text x="39.2" y="156.1" transform="rotate(-90 39.2 156.1)">I_Load_Set</text>
<text x="58.8" y="157">3V3_Reg</text>
<text x="108.6" y="157">I_Load_Set</text>
<text x="37.5" y="175.4">Adj</text>
<text x="154.2" y="177.9" transform="rotate(-90 154.2 177.9)">5V</text>
<text x="160.5" y="178.7" transform="rotate(-90 160.5 178.7)">12V</text>
<text x="37.5" y="183">5V</text>
<text x="37.5" y="180.5">5V</text>
<text x="54.8" y="183.6">5V</text>
<text x="64.4" y="182.9">3</text>
<text x="79.6" y="182.9">2</text>
<text x="79.6" y="185.4">4</text>
<text x="88" y="183.6">3V3_Reg</text>
<text x="37.5" y="190.6">12V</text>
<text x="37.5" y="188.1">12V</text>
<text x="72.1" y="189.9" transform="rotate(-90 72.1 189.9)">1</text>
<text x="110.2" y="186.8">3V3_Reg</text>
<text x="110.2" y="191.9">3V3_Reg</text>
<text x="130.2" y="186.8">SDA</text>
<text x="130.2" y="191.9">SCL</text>
</g>
<g font-size="1.4" fill="#008484">
<text x="196.8" y="35.3">10K</text>
<text x="213.1" y="35">+IN</text>
<text x="241" y="34.5">D4</text>
<text x="196.8" y="37.2">R56</text>
<text x="201.7" y="37.7">C28</text>
<text x="213.1" y="40.1">-IN</text>
<text x="215.1" y="41.1" transform="rotate(-90 215.1 41.1)">V+</text>
<text x="218.2" y="37.6">OUT</text>
<text x="229.5" y="36.8">1</text>
<text x="232.2" y="37.6">G</text>
<text x="236.7" y="38.6" transform="rotate(-90 236.7 38.6)">S</text>
<text x="236.7" y="36.6" transform="rotate(-90 236.7 36.6)">D</text>
<text x="242.9" y="37.7">DIODE</text>
<text x="264.7" y="37.4" transform="rotate(-90 264.7 37.4)">CONN_3</text>
<text x="199.9" y="42.4">100nF</text>
<text x="217.8" y="47.5" transform="rotate(-90 217.8 47.5)">C30</text>
<text x="201.9" y="53.7">R58</text>
<text x="201.9" y="51.8">10K</text>
<text x="214.6" y="53.7">R60</text>
<text x="214.6" y="51.8">10K</text>
<text x="222.5" y="49.2" transform="rotate(-90 222.5 49.2)">100nF</text>
<text x="254.8" y="57.4" transform="rotate(-90 254.8 57.4)">4K7</text>
<text x="256.6" y="57.4" transform="rotate(-90 256.6 57.4)">R62</text>
<text x="252.4" y="70.1" transform="rotate(-90 252.4 70.1)">R63</text>
<text x="254.3" y="70.1" transform="rotate(-90 254.3 70.1)">4K7</text>
<text x="201.9" y="73.6">R59</text>
<text x="201.9" y="75.4">10K</text>
<text x="214.6" y="73.6">R61</text>
<text x="214.6" y="75.4">10K</text>
<text x="199.9" y="83.6">100nF</text>
<text x="196.8" y="88.8">R57</text>
<text x="201.7" y="88.3">C29</text>
<text x="213.1" y="85.8">-IN</text>
<text x="218.2" y="88.4">OUT</text>
<text x="232.2" y="88.4">G</text>
<text x="236.7" y="89.4" transform="rotate(-90 236.7 89.4)">D</text>
<text x="236.7" y="87.3" transform="rotate(-90 236.7 87.3)">S</text>
<text x="242.9" y="88.3">DIODE</text>
<text x="196.8" y="90.7">10K</text>
<text x="213.1" y="90.9">+IN</text>
<text x="241" y="91.5">D5</text>
<text x="264.7" y="93.3" transform="rotate(-90 264.7 93.3)">CONN_3</text>
<text x="118.1" y="101.2" transform="rotate(-90 118.1 101.2)">C4</text>
<text x="113.4" y="107.4">-IN</text>
<text x="115.4" y="107.2" transform="rotate(-90 115.4 107.2)">V+</text>
<text x="122.8" y="103.8" transform="rotate(-90 122.8 103.8)">100nF</text>
<text x="144.5" y="107.4">+IN</text>
<text x="113.4" y="112.5">+IN</text>
<text x="115.4" y="113.5" transform="rotate(-90 115.4 113.5)">V-</text>
<text x="118.5" y="110">OUT</text>
<text x="144.5" y="112.5">-IN</text>
<text x="149.7" y="110">OUT</text>
<text x="211.8" y="111.3">32u4ProtoFeather</text>
<text x="213.1" y="113.8">SDA</text>
<text x="219.4" y="113.8">GND</text>
<text x="213.1" y="115.7">SCL</text>
<text x="213.1" y="117.6">5</text>
<text x="213.1" y="119.5">6</text>
<text x="218.9" y="119.5">MISO</text>
<text x="220.5" y="117.6">RX</text>
<text x="220.7" y="115.7">TX</text>
<text x="213.1" y="121.4">9</text>
<text x="213.1" y="123.3">10</text>
<text x="213.1" y="125.2">11</text>
<text x="218.9" y="121.4">MOSI</text>
<text x="219.5" y="123.3">SCK</text>
<text x="220.7" y="125.2">A5</text>
<text x="262.2" y="121.8" transform="rotate(-90 262.2 121.8)">P7</text>
<text x="264.7" y="123.8" transform="rotate(-90 264.7 123.8)">CONN_2</text>
<text x="213.1" y="127.1">12</text>
<text x="213.1" y="129">13</text>
<text x="213.1" y="130.9">USB</text>
<text x="220.7" y="129">A3</text>
<text x="220.7" y="127.1">A4</text>
<text x="220.7" y="130.9">A2</text>
<text x="213.1" y="132.8">En</text>
<text x="213.1" y="134.7">BAT</text>
<text x="219.4" y="136.6">GND</text>
<text x="220.7" y="134.7">A0</text>
<text x="220.7" y="132.8">A1</text>
<text x="134.1" y="141.2">C3</text>
<text x="207.7" y="141" transform="rotate(-90 207.7 141)">JUMPER</text>
<text x="218.6" y="138.6">AREF</text>
<text x="219.7" y="142.4">RST</text>
<text x="220.8" y="140.5">3V</text>
<text x="262.2" y="138.9" transform="rotate(-90 262.2 138.9)">P6</text>
<text x="264.7" y="140.9" transform="rotate(-90 264.7 140.9)">CONN_2</text>
<text x="134.3" y="145.9">4u7F</text>
<text x="216.9" y="145">U4</text>
<text x="26.5" y="164.1" transform="rotate(-90 26.5 164.1)">P?</text>
<text x="29.6" y="164.1" transform="rotate(-90 29.6 164.1)">P?</text>
<text x="32.8" y="164.1" transform="rotate(-90 32.8 164.1)">P?</text>
<text x="36" y="164.1" transform="rotate(-90 36 164.1)">P?</text>
<text x="39.2" y="164.1" transform="rotate(-90 39.2 164.1)">P?</text>
<text x="68.1" y="183.6">VI</text>
<text x="74.7" y="183.6">VO</text>
<text x="59.8" y="186.3">C1</text>
<text x="60" y="191">4u7F</text>
<text x="72.9" y="187.4" transform="rotate(-90 72.9 187.4)">GND</text>
<text x="74.7" y="186.2">VO</text>
<text x="85.2" y="186.3">C2</text>
<text x="85.4" y="191">4u7F</text>
<text x="122.3" y="188.9">R7</text>
<text x="122.3" y="187.1">2K</text>
<text x="146" y="191.8">P3</text>
<text x="146" y="189.3">P2</text>
<text x="156.8" y="191.8">P5</text>
<text x="156.8" y="189.3">P4</text>
<text x="122.3" y="194">R8</text>
<text x="122.3" y="192.1">2K</text>
</g>
<g font-size="1.1" fill="#008484">
<text x="75.8" y="23.4">PWR_FLAG</text>
<text x="150.7" y="171.4">PWR_FLAG PWR_FLAG</text>
</g>
<g font-size="1.1" fill="#840000">
<text x="216.7" y="32.3" transform="rotate(-90 216.7 32.3)">V-</text>
<text x="234.9" y="34.5">D</text>
<text x="231.1" y="38.3">G</text>
<text x="235" y="40.6">S</text>
<text x="216.7" y="42.6" transform="rotate(-90 216.7 42.6)">V+</text>
<text x="231.1" y="87.5">G</text>
<text x="235" y="85.2">S</text>
<text x="234.9" y="91.3">D</text>
<text x="117" y="105.3" transform="rotate(-90 117 105.3)">V+</text>
<text x="117" y="115.3" transform="rotate(-90 117 115.3)">V-</text>
</g>
</svg>
